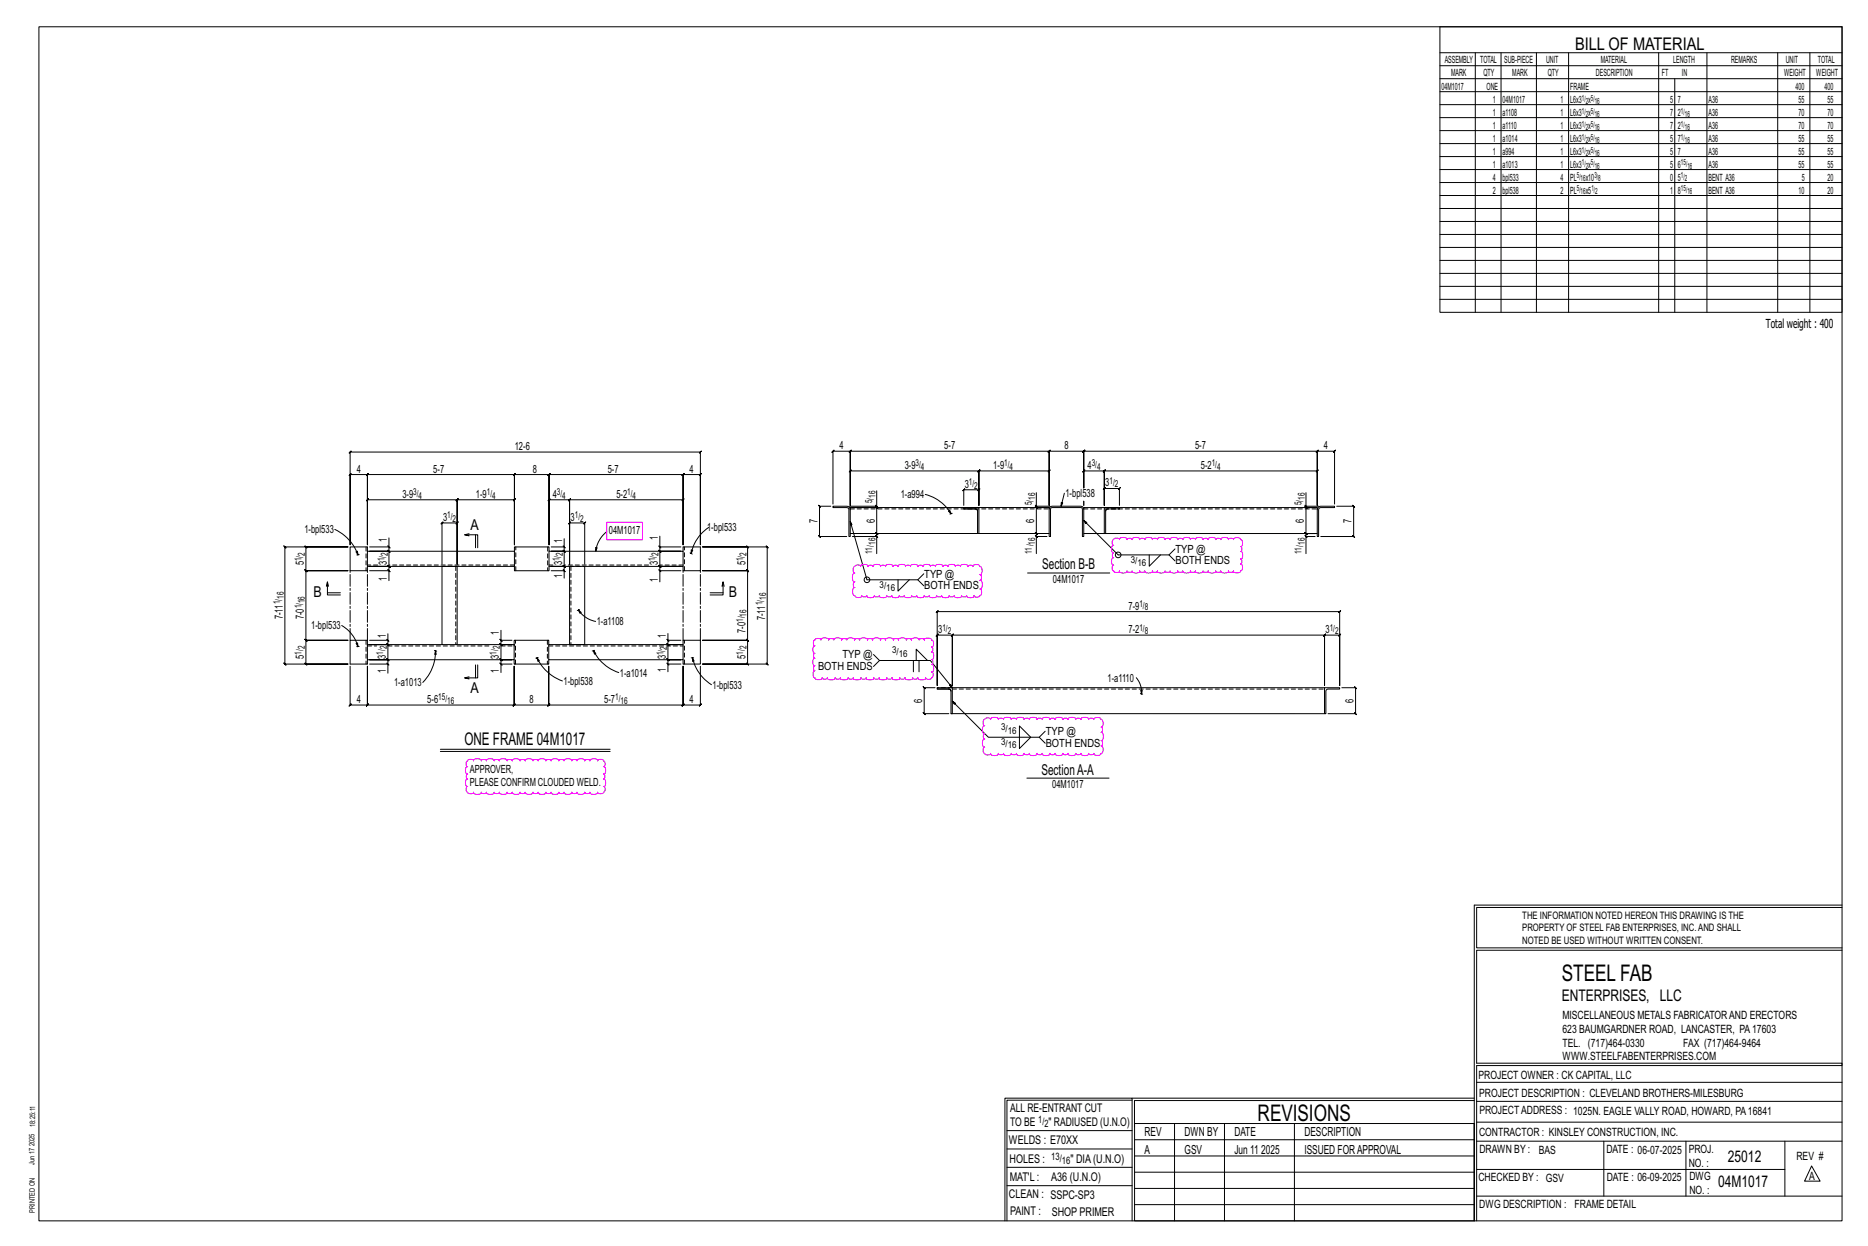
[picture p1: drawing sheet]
<svg xmlns="http://www.w3.org/2000/svg" width="914mm" height="610mm" viewBox="0 0 914 610" stroke-linecap="round" stroke-linejoin="round" font-family="sans-serif">
<g fill="none" stroke="#000" stroke-width=".49">
<path d="M19 13h883v584h-883zM705 13h197v140h-197zM705 26h197M705 32h197M705 39h197M722 26v127M735 26v127M752 26v127M768 26v127M812 26v127M820 39v114M836 26v127"/>
<path d="M870 26v127M886 26v127M705 45h197M705 51h197M705 58h197M705 64h197M705 70h197M705 77h197M705 83h197M705 89h197M705 96h197M705 102h197"/>
<path d="M705 108h197M705 115h197M705 121h197M705 127h197M705 134h197M705 140h197M705 146h197M171 221v1l1-1h-1h172l-1 1 1-1v46v-35l-1 1 1-1h-9h1l-1 1v-1v35v-35h1l-1 1v-1h-65l-1 1 1-1v35v-35l-1 1 1-1h-17l-1 1 1-1v35v-35l-1 1 1-1h-72l-1 1 1-1v35v-35l-1 1 1-1h-9h1l-1 1v-1v35zM531 239v-9l-1 1 1-1h10l-1 1 1-1v17v-17l-1 1 1-1h104l-1 1 1-1v17M164 259a22 22 0 0 1 11 12M347 258a20 20 0 0 0-9 13M407 248h-6v-1l1 1h-1v14l1 1-1-1h13"/>
<path d="M408 248h6l2 1v13l-1-13-1-1h-6zM408 247v-26h-1l1-1v1h8l1-1-1 1v26v-26l1-1-1 1h98h-1l1-1v1v26v-26h-1l1-1v1h17h-1l1-1v1v18v-18h-1l1-1v1h114h-1l1-1v1v26v-26h-1l1-1v1h8l1-1-1 1v26M416 247v-17v1l1-1h-1h63v1l1-1h-1v17v-17v1l1-1h-1h35l-1 1 1-1v17M416 255l8 29h25l3-3M429 247l1 1zM429 248l1 1-1-1h-12h12l1 1-1-1v13l1 1-1-1h-12h12l1 1-1-1v1M429 240v8h-13M453 242a21 21 0 0 1 13 9M464 250h1l1 1zM466 251h-1M466 251h.1M472 248h-56v1"/>
<path d="M472 248h7v13l-1-11-1-1h-5zM472 247v-7h-1l1-1v1h7l1-1-1 1v7M472 249h5M479 248h35v1M507 247l1 1zM507 248l1 1-1-1h6h-6l1 1-1-1v13l1 1-1-1h6h-6l1 1-1-1v1M507 241v7h7M514 248h1h15l1 1v13h-1v-13l-1-1h-14l-1 14zM521 241l-2 7M531 245v2zM531 255l16 16h25l3-2M531 245v2"/>
<path d="M541 248h7v1h-6l-1 1v11zM541 248h-10v1M541 247v-8l-1 1 1-1h7l-1 1 1-1v8M548 248h97v1M639 247l1 1zM639 248l1 1-1-1h5h-5l1 1-1-1v13l1 1-1-1h5h-5l1 1-1-1v1M639 241v7h6M645 248h2h6h-6l-1 1-1 13v-13zM654 248h9l-1-1 1 1v14h-1l1 1v-1h-16M139 267v1h31h-20l-1-1 1 1v11h-1l1 1v-1h20h-20h-1l1 1v-1v34h-1l1 1v-1h20h-20h-1l1 1v-1v12l-1-1 1 1h20h-31h1l-1-1v1v-57h1zM174 270h1v1zM175 271h.1"/>
<path d="M176 271h-1M180 270h72v7h-72zM180 270v-2h-9v11h9v-2M180 267v-22h-1l1-1v1h44h-1l1-1v1v31v-31h-1l1-1v1h28h-1l1-1v1v22M181 279h9v5M190 279l1 1zM190 267l1 1zM190 268v2v-1l1 1h-1h-9h9v-1l1 1h-1v7l1 1-1-1h-9h9l1 1-1-1v2M190 263v5h-9M216 277h8v38h-8zM216 276v-20l1-1-1 1h8h-1l1-1v1v20M230 262h-3h7v6"/>
<path d="M230 261l-3 1M233 262v6M252 270v-2h17v2h65v7M269 270v9h-17v-2M269 277h10M270 279h6v4M276 279l1 1zM276 267l1 1zM276 268v2v-1l1 1h-1h-6h6v-1l1 1h-1v7l1 1-1-1h-6h6l1 1-1-1v2M276 264v4h-6M279 277h7v38h-7zM279 276v-20h-1l1-1v1h7l1-1-1 1v20"/>
<path d="M292 268v2zM297 260a14 14 0 0 0-5 10M322 279l1 1zM322 267l1 1zM323 268v2l-1-1 1 1h10h-10l-1-1 1 1v7h-1l1 1v-1h10h-10h-1l1 1v-1v2M323 262v6h10M333 279h-10v6M334 270v-2h9v11h-9v-2h-48M334 267v-22l1-1-1 1h-55v-1l-1 1h1v31v-31v-1l-1 1h1h-10v-1l-1 1h1v22M338 270v1M338 271h1M338 269h1l-1 2z"/>
<path d="M344 268h32l-1-1 1 1v57l-1-1 1 1h-32h22l-1-1 1 1v-12v1l-1-1h1h-22h22v1l-1-1h1v-34v1l-1-1h1h-22h22v1l-1-1h1v-11l-1-1 1 1zM416 261h63M417 262h12v9M429 262l1 1zM479 261h.1M479 261h35M507 262l1 1zM513 262h-6v9M531 261h114M541 261h.1M563 271v6l5-6M572 271l3 3"/>
<path d="M639 262l1 1zM644 262h-5v9M160 287v-2v6h7M160 290h7M160 285l1 2M283 298l2 2h-1zM283 298a13 13 0 0 0 9 6M283 298v1M284 298h-1M348 290h6M353 287l1-2v6h-6M354 285v2"/>
<path d="M440 284v5l5-5M449 284l3 3M459 299l-1 1 1-1h197l-1 1 1-1v36v-24v-1l-1 1h1h-8l1-1-1 1v24v-24l1-1-1 1h-182l1-1-1 1v24v-24l1-1-1 1h-7v-1l-1 1h1v24zM503 280h40M167 306a17 17 0 0 1 8 10M174 315h1v1zM175 316h.1M175 316h1M180 315v-2h-9v12h9v-2M189 313l1 1zM190 313v2h-1l1 1v-1h-9h9h-1l1 1v-1v8l-1-1 1 1h-9h9l-1-1 1 1v2M190 310v3h-9"/>
<path d="M213 318h.1M213 318l1 2h-1zM213 318a22 22 0 0 1-6 16M213 318l1 1M216 315h-36v8h72v-8M224 315h28M245 313l1 1zM245 313v2l1 1-1-1h6h-6l1 1-1-1v8v-1l1 1h-1h6h-6v-1l1 1h-1v2M245 308v5h6M269 315v-2h-17v2M269 315h65v8h-65zM290 318l2 2h-1z"/>
<path d="M290 318a21 21 0 0 0 13 11M290 318h.1M291 318h-1M326 313l1 1zM327 313v2h-1l1 1v-1h6h-6h-1l1 1v-1v8l-1-1 1 1h6h-6l-1-1 1 1v2M327 310v3h6M334 315v-2h9v12h-9v-2M181 325h9v4M189 324l1 1zM230 331l-3 1M233 325v7M234 325v7h-7h3"/>
<path d="M245 324l1 1zM251 325h-6v4M263 322l1 1-1 1zM263 322a22 22 0 0 0 12 11M263 322h-1M263 322h.1M269 323v2h-17v-2M326 324l1 1zM333 325h-6v4M338 322h1M339 322l1 1-1 1zM339 322a21 21 0 0 0 9 13"/>
<path d="M339 322h1M343 326v19v-1l-1 1h1h-9l1-1-1 1v-19v19l1-1-1 1h-65v-1l-1 1h1v-19v19v-1l-1 1h1h-17v-1l-1 1h1v-19v19v-1l-1 1h1h-72v-1l-1 1h1v-19v19v-1l-1 1h1h-9l1-1-1 1v-19M428 320l3 3h24l11 13h182v13h-182M431 323l-3 3M447 323v6M448 323v-5l6 5M450 323v6M458 336h-6l1 1-1-1v13l1 1-1-1h12M459 337h5M464 337h1h-1M464 337h-5v-1h7v13l-1-11h1M465 337h.1"/>
<path d="M465 337v1v-1M556 332a11 11 0 0 1 3 7M558 339h1M558 338h1v1zM559 339v1M648 336h8v1h-6l-1 1v11h-1zM657 336h7h-1l1 1v-1v13h-1l1 1v-1h-14M466 343l18 18h25l3-3M499 355l6 6-6 5zM216 367h83M216 368h83M509 361l3 3"/>
<path d="M503 381h40M722 443v154M722 443h180M902 444h-179v20h179M902 465h-179v55h179v1h-179v76M554 538h-61v59M554 537h168M722 538h-167v13M723 539h179M723 530h179M493 553h61M555 550h167v47h-167z"/>
<path d="M555 558h167M575 550v47M599 550v47M634 550v47M723 549h179M723 558h179M785 558v27M825 558v27M874 558v27M493 571h61M493 562h61M555 573h167"/>
<path d="M555 566h167M723 572h151M887 570l4 8h-8zM492 597v-60h62v60M493 580h61M555 589h167M555 581h167M723 585h179"/>
<circle cx="547" cy="271" r="1.4"/>
<circle cx="424" cy="284" r="1.4"/>
</g>
<g fill="none" stroke="#000" stroke-width=".49" stroke-dasharray="2 1.4">
<path d="M416 249h98M472 248h7M479 250l-2-1M479 248h-7M531 249h114M541 248h7M541 250l1-1h6M548 248h-7M179 268v11M185 276h-5M223 277v38M223 277h1"/>
<path d="M252 276h-62M252 279v-11M268 268v11M271 276h-2M279 277h.1M279 277h7M279 277v38M317 276h-41M334 276h-11M335 279v-11M479 261h.1M541 261h.1"/>
<path d="M179 313v12M180 316h4M180 316v-1M190 316h50M245 316h7M252 316h.1M252 316v-1M268 313v12M269 316h65M279 315h.1M252 325v-12M335 325v-12"/>
<path d="M466 336h-7M466 337h182"/>
</g>
<path d="M297 255h18v9h-18zM418 277a2.1 2.1 0 0 1 3 0 2.1 2.1 0 0 1 4 0 1.4 1.4 0 0 1 2 0 2.1 2.1 0 0 1 4 0 1.4 1.4 0 0 1 2 0 2.1 2.1 0 0 1 4 0 1.5 1.5 0 0 1 3 0 2.1 2.1 0 0 1 3 0 1.5 1.5 0 0 1 3 0 2.1 2.1 0 0 1 3 0 1.5 1.5 0 0 1 3 0 2.1 2.1 0 0 1 3 0 1.5 1.5 0 0 1 3 0 2.1 2.1 0 0 1 4 0 1.4 1.4 0 0 1 2 0 2.1 2.1 0 0 1 4 0 1.4 1.4 0 0 1 2 0 2.1 2.1 0 0 1 4 0 1.4 1.4 0 0 1 2 0 2.2 2.2 0 0 1 4 0l1 2-1 2a1.6 1.6 0 0 1 0 3 2.4 2.4 0 0 1 0 4 2.1 2.1 0 0 1 0 3 2.1 2.1 0 0 1-3 0 2.1 2.1 0 0 1-4 0 1.4 1.4 0 0 1-2 0 2.1 2.1 0 0 1-4 0 1.4 1.4 0 0 1-2 0 2.1 2.1 0 0 1-4 0 1.4 1.4 0 0 1-2 0 2.1 2.1 0 0 1-4 0 1.5 1.5 0 0 1-3 0 2.1 2.1 0 0 1-3 0 1.5 1.5 0 0 1-3 0 2.1 2.1 0 0 1-3 0 1.5 1.5 0 0 1-3 0 2.1 2.1 0 0 1-3 0 1.5 1.5 0 0 1-3 0 2.1 2.1 0 0 1-4 0 1.4 1.4 0 0 1-2 0 2.1 2.1 0 0 1-4 0 1.4 1.4 0 0 1-2 0 2.2 2.2 0 0 1-4 0l-1-2 1-1 1-1a1.6 1.6 0 0 1 0-2 2.5 2.5 0 0 1 0-5h-1zM545 263h2l1 1a2.1 2.1 0 0 1 4 0 1.4 1.4 0 0 1 2 0 2.1 2.1 0 0 1 4 0 1.4 1.4 0 0 1 2 0 2.1 2.1 0 0 1 4 0 1.5 1.5 0 0 1 3 0 2.1 2.1 0 0 1 3 0 1.5 1.5 0 0 1 3 0 2.1 2.1 0 0 1 4 0 1.4 1.4 0 0 1 2 0 2.1 2.1 0 0 1 4 0 1.4 1.4 0 0 1 2 0 2.1 2.1 0 0 1 4 0 1.4 1.4 0 0 1 2 0 2.1 2.1 0 0 1 4 0 1.5 1.5 0 0 1 3 0 2.1 2.1 0 0 1 3 0 1.5 1.5 0 0 1 3 0 2.2 2.2 0 0 1 4 0v2v1h-1l1 2-1 1h1v2v1h-1l1 1v2a2.4 2.4 0 0 1-1 4h-1h-2v-1l-1 1-2-1v1h-2h-1v-1l-2 1-1-1v1h-2h-1l-1-1-1 1-1-1v1h-2h-2v-1l-1 1-1-1v1h-2h-2v-1l-1 1-1-1-1 1h-1h-2v-1l-1 1-2-1v1h-2h-1v-1l-2 1-1-1v1h-2h-1l-1-1-1 1-1-1v1h-2h-2v-1l-1 1-1-1-1 1h-1h-2a2.1 2.1 0 0 1-3-1 2.1 2.1 0 0 1 0-2 2.1 2.1 0 0 1 0-4 1.5 1.5 0 0 1 0-3 2.1 2.1 0 0 1 0-3 2 2 0 0 1 0-4zM399 313l2-1 1 1a2.1 2.1 0 0 1 4 0 1.4 1.4 0 0 1 2 0 2.1 2.1 0 0 1 4 0 1.4 1.4 0 0 1 2 0 2.1 2.1 0 0 1 4 0 1.5 1.5 0 0 1 3 0 2.1 2.1 0 0 1 4 0 1.4 1.4 0 0 1 2 0 2.1 2.1 0 0 1 4 0 1.4 1.4 0 0 1 2 0 2.1 2.1 0 0 1 4 0 1.5 1.5 0 0 1 3 0 2.1 2.1 0 0 1 4 0 1.4 1.4 0 0 1 2 0 2.1 2.1 0 0 1 4 0 1.4 1.4 0 0 1 2 0 2.3 2.3 0 0 1 4 0l1 2v1l-1 1a1.4 1.4 0 0 1 0 2 2.1 2.1 0 0 1 0 4 1.4 1.4 0 0 1 0 2 2.1 2.1 0 0 1 0 4 2 2 0 0 1 0 3 2 2 0 0 1-3 0 2.1 2.1 0 0 1-4 0 1.4 1.4 0 0 1-2 0 2.1 2.1 0 0 1-4 0 1.5 1.5 0 0 1-3 0 2.1 2.1 0 0 1-3 0 1.5 1.5 0 0 1-3 0 2.1 2.1 0 0 1-4 0 1.4 1.4 0 0 1-2 0 2.1 2.1 0 0 1-4 0 1.5 1.5 0 0 1-3 0 2.1 2.1 0 0 1-3 0 1.5 1.5 0 0 1-3 0 2.1 2.1 0 0 1-4 0 1.4 1.4 0 0 1-2 0 2.1 2.1 0 0 1-4 0 1.5 1.5 0 0 1-3 0 2.3 2.3 0 0 1-3 0l-1-2v-2h1a1.4 1.4 0 0 1 0-2 2.1 2.1 0 0 1 0-4 1.4 1.4 0 0 1 0-2 2.1 2.1 0 0 1 0-4 2 2 0 0 1 0-3zM481 352a2.1 2.1 0 0 1 4 0 2.1 2.1 0 0 1 4 0 1.4 1.4 0 0 1 2 0 2.1 2.1 0 0 1 4 0 1.5 1.5 0 0 1 3 0 2.1 2.1 0 0 1 3 0 1.5 1.5 0 0 1 3 0 2.1 2.1 0 0 1 4 0 1.4 1.4 0 0 1 2 0 2.1 2.1 0 0 1 4 0 1.4 1.4 0 0 1 2 0 2.1 2.1 0 0 1 4 0 1.5 1.5 0 0 1 3 0 2.1 2.1 0 0 1 4 0 1.4 1.4 0 0 1 2 0 2.1 2.1 0 0 1 4 0 1.4 1.4 0 0 1 2 0 2.3 2.3 0 0 1 4 0l1 2v1l-1 1a1.5 1.5 0 0 1 0 2 2.2 2.2 0 0 1 0 4 1.5 1.5 0 0 1 0 3 2.4 2.4 0 0 1 0 4l-2 1-1-1h-1a1.4 1.4 0 0 1-2 0 2.1 2.1 0 0 1-4 0 1.4 1.4 0 0 1-2 0 2.1 2.1 0 0 1-4 0 1.5 1.5 0 0 1-3 0 2.1 2.1 0 0 1-4 0 1.4 1.4 0 0 1-2 0 2.1 2.1 0 0 1-4 0 1.4 1.4 0 0 1-2 0 2.1 2.1 0 0 1-4 0 1.5 1.5 0 0 1-3 0 2.1 2.1 0 0 1-3 0 1.5 1.5 0 0 1-3 0 2.1 2.1 0 0 1-4 0 1.4 1.4 0 0 1-2 0 2.1 2.1 0 0 1-4 0 2.1 2.1 0 0 1-3-1 2.1 2.1 0 0 1 0-2 2.2 2.2 0 0 1 0-4 1.5 1.5 0 0 1 0-3 2.2 2.2 0 0 1 0-4l-1-1zM229 372h2h1a2.1 2.1 0 0 1 4 0 1.4 1.4 0 0 1 2 0 2.1 2.1 0 0 1 4 0 1.4 1.4 0 0 1 2 0 2.1 2.1 0 0 1 4 0 1.5 1.5 0 0 1 3 0 2.1 2.1 0 0 1 4 0 1.4 1.4 0 0 1 2 0 2.1 2.1 0 0 1 4 0 1.4 1.4 0 0 1 2 0 2.1 2.1 0 0 1 4 0 1.5 1.5 0 0 1 3 0 2.1 2.1 0 0 1 4 0 1.4 1.4 0 0 1 2 0 2.1 2.1 0 0 1 4 0 1.4 1.4 0 0 1 2 0 2.1 2.1 0 0 1 4 0 1.5 1.5 0 0 1 3 0 2.1 2.1 0 0 1 4 0 2 2 0 0 1 2 0 2 2 0 0 1 0 3 2.1 2.1 0 0 1 0 4 1.4 1.4 0 0 1 0 2 2.1 2.1 0 0 1 0 4 2 2 0 0 1 0 3 2 2 0 0 1-2 0 2.1 2.1 0 0 1-4 0 1.5 1.5 0 0 1-3 0 2.1 2.1 0 0 1-4 0 1.4 1.4 0 0 1-2 0 2.1 2.1 0 0 1-4 0 1.4 1.4 0 0 1-2 0 2.1 2.1 0 0 1-4 0 1.5 1.5 0 0 1-3 0 2.1 2.1 0 0 1-4 0 1.4 1.4 0 0 1-2 0 2.1 2.1 0 0 1-4 0 1.4 1.4 0 0 1-2 0 2.1 2.1 0 0 1-4 0 1.5 1.5 0 0 1-3 0 2.1 2.1 0 0 1-4 0 1.4 1.4 0 0 1-2 0 2.1 2.1 0 0 1-4 0 1.4 1.4 0 0 1-2 0 2.1 2.1 0 0 1-4 0 2 2 0 0 1-3 0 2 2 0 0 1 0-3 2.1 2.1 0 0 1 0-4 1.4 1.4 0 0 1 0-2 2.1 2.1 0 0 1 0-4 2 2 0 0 1 0-3z" fill="none" stroke="#f0f" stroke-width=".5"/>
<path d="M171 313v-34M180 313v-34M334 313v-34M343 313v-34" fill="none" stroke="#000" stroke-width=".49" stroke-dasharray="5.8 1 1 1"/>
<g font-size="11.2">
<text x="764" y="480">STEEL FAB</text>
<text x="616" y="548">REVISIONS</text>
</g>
<g font-size="8.6">
<text x="771" y="24">BILL OF MATERIAL</text>
<text x="227" y="365">ONE FRAME 04M1017</text>
</g>
<g font-size="7.9">
<text x="765" y="490">ENTERPRISES, LLC</text>
<text x="846" y="569">25012</text>
<text x="841" y="581">04M1017</text>
</g>
<g font-size="7.3">
<text x="230" y="259">A</text>
<text x="510" y="279">Section B-B</text>
<text x="153" y="292">B</text>
<text x="357" y="292">B</text>
<text x="230" y="339">A</text>
<text x="510" y="379">SectionA-A</text>
</g>
<g font-size="6.1">
<text x="864" y="161">Total weight : 400</text>
<text x="560" y="556">REV</text>
<text x="580" y="556">DWN BY</text>
<text x="604" y="556">DATE</text>
<text x="639" y="556">DESCRIPTION</text>
<text x="560" y="564">A</text>
<text x="580" y="564">GSV</text>
<text x="604" y="564">Jun 11</text>
<text x="617" y="564">2025</text>
<text x="639" y="564">ISSUED FORAPPROVAL</text>
</g>
<g font-size="5.9">
<text x="494" y="560">WELDS : E70XX</text>
<text x="494" y="569">HOLES :</text>
<text x="524" y="569">&quot; DIA(U.N.O)</text>
<text x="494" y="578">MAT'L :</text>
<text x="515" y="578">A36 (U.N.O)</text>
<text x="494" y="586">CLEAN : SSPC-SP3</text>
<text x="495" y="595">PAINT :</text>
<text x="515" y="595">SHOP PRIMER</text>
</g>
<g font-size="5.8">
<text x="494" y="544">ALL RE-ENTRANT CUT</text>
<text x="494" y="551">TO BE</text>
<text x="513" y="551">&quot; RADIUSED (U.N.O)</text>
</g>
<g font-size="5.6">
<text x="765" y="499">MISCELLANEOUS METALS FABRICATORAND ERECTORS</text>
<text x="765" y="505">623 BAUMGARDNER ROAD, LANCASTER, PA17603</text>
<text x="765" y="512">TEL. (717)464-0330</text>
<text x="824" y="512">FAX (717)464-9464</text>
<text x="765" y="519">WWW.STEELFABENTERPRISES.COM</text>
<text x="724" y="528">PROJECT OWNER : CK CAPITAL, LLC</text>
<text x="724" y="537">PROJECT DESCRIPTION : CLEVELAND BROTHERS-MILESBURG</text>
<text x="724" y="545">PROJECTADDRESS : 1025N. EAGLE VALLY ROAD, HOWARD, PA16841</text>
<text x="724" y="556">CONTRACTOR : KINSLEY CONSTRUCTION, INC.</text>
<text x="724" y="564">DRAWN BY :</text>
<text x="753" y="564">BAS</text>
<text x="786" y="564">DATE : 06-07-2025</text>
<text x="827" y="564">PROJ.</text>
<text x="879" y="568">REV #</text>
<text x="827" y="571">NO. :</text>
<text x="724" y="578">CHECKED BY : GSV</text>
<text x="787" y="578">DATE : 06-09-2025</text>
<text x="827" y="578">DWG</text>
<text x="886" y="578">A</text>
<text x="827" y="584">NO. :</text>
<text x="724" y="591">DWG DESCRIPTION : FRAME DETAIL</text>
</g>
<g font-size="5.5">
<text x="252" y="220">12-6</text>
<text x="411" y="220">4</text>
<text x="462" y="220">5-7</text>
<text x="521" y="220">8</text>
<text x="585" y="220">5-7</text>
<text x="648" y="220">4</text>
<text x="175" y="231">4</text>
<text x="212" y="231">5-7</text>
<text x="261" y="231">8</text>
<text x="297" y="231">5-7</text>
<text x="338" y="231">4</text>
<text x="443" y="229">3-9</text>
<text x="486" y="229">1-9</text>
<text x="532" y="229">4</text>
<text x="588" y="229">5-2</text>
<text x="472" y="239">3</text>
<text x="541" y="238">3</text>
<text x="197" y="244">3-9</text>
<text x="233" y="244">1-9</text>
<text x="271" y="244">4</text>
<text x="302" y="244">5-2</text>
<text x="441" y="244">1-a994</text>
<text x="522" y="243">1-bpl538</text>
<text x="217" y="255">3</text>
<text x="279" y="255">3</text>
<text x="400" y="256" transform="rotate(-90 400 256)">7</text>
<text x="428" y="256" transform="rotate(-90 428 256)">6</text>
<text x="506" y="256" transform="rotate(-90 506 256)">6</text>
<text x="638" y="256" transform="rotate(-90 638 256)">6</text>
<text x="662" y="256" transform="rotate(-90 662 256)">7</text>
<text x="149" y="261">1-bpl533</text>
<text x="298" y="261">04M1017</text>
<text x="346" y="260">1-bpl533</text>
<text x="189" y="265" transform="rotate(-90 189 265)">1</text>
<text x="275" y="266" transform="rotate(-90 275 266)">1</text>
<text x="322" y="264" transform="rotate(-90 322 264)">1</text>
<text x="575" y="270">TYP @</text>
<text x="149" y="277" transform="rotate(-90 149 277)">5</text>
<text x="189" y="277" transform="rotate(-90 189 277)">3</text>
<text x="275" y="277" transform="rotate(-90 275 277)">3</text>
<text x="322" y="277" transform="rotate(-90 322 277)">3</text>
<text x="365" y="277" transform="rotate(-90 365 277)">5</text>
<text x="575" y="276">BOTH ENDS</text>
<text x="189" y="284" transform="rotate(-90 189 284)">1</text>
<text x="275" y="283" transform="rotate(-90 275 283)">1</text>
<text x="322" y="285" transform="rotate(-90 322 285)">1</text>
<text x="452" y="283">TYP @</text>
<text x="515" y="285">04M1017</text>
<text x="452" y="288">BOTH ENDS</text>
<text x="552" y="298">7-9</text>
<text x="138" y="303" transform="rotate(-90 138 303)">7-11</text>
<text x="149" y="303" transform="rotate(-90 149 303)">7-0</text>
<text x="292" y="306">1-a1108</text>
<text x="375" y="304" transform="rotate(-90 375 304)">7-11</text>
<text x="152" y="308">1-bpl533</text>
<text x="244" y="310" transform="rotate(-90 244 310)">1</text>
<text x="365" y="310" transform="rotate(-90 365 310)">7-0</text>
<text x="459" y="310">3</text>
<text x="552" y="310">7-2</text>
<text x="649" y="310">3</text>
<text x="189" y="312" transform="rotate(-90 189 312)">1</text>
<text x="326" y="312" transform="rotate(-90 326 312)">1</text>
<text x="149" y="322" transform="rotate(-90 149 322)">5</text>
<text x="189" y="322" transform="rotate(-90 189 322)">3</text>
<text x="244" y="322" transform="rotate(-90 244 322)">3</text>
<text x="326" y="323" transform="rotate(-90 326 323)">3</text>
<text x="365" y="322" transform="rotate(-90 365 322)">5</text>
<text x="412" y="322">TYP @</text>
<text x="189" y="329" transform="rotate(-90 189 329)">1</text>
<text x="244" y="329" transform="rotate(-90 244 329)">1</text>
<text x="326" y="329" transform="rotate(-90 326 329)">1</text>
<text x="400" y="328">BOTH ENDS</text>
<text x="193" y="336">1-a1013</text>
<text x="276" y="335">1-bpl538</text>
<text x="303" y="331">1-a1014</text>
<text x="542" y="333">1-a1110</text>
<text x="349" y="337">1-bpl533</text>
<text x="175" y="344">4</text>
<text x="209" y="344">5-6</text>
<text x="259" y="344">8</text>
<text x="296" y="344">5-7</text>
<text x="338" y="344">4</text>
<text x="451" y="344" transform="rotate(-90 451 344)">6</text>
<text x="663" y="344" transform="rotate(-90 663 344)">6</text>
<text x="512" y="360">TYP @</text>
<text x="512" y="365">BOTH ENDS</text>
<text x="230" y="378">APPROVER,</text>
<text x="230" y="384">PLEASE CONFIRM CLOUDED WELD.</text>
<text x="515" y="386">04M1017</text>
</g>
<g font-size="5">
<text x="745" y="450">THE INFORMATION NOTED HEREON THIS DRAWING IS THE</text>
<text x="745" y="456">PROPERTY OF STEEL FAB ENTERPRISES, INC.AND SHALL</text>
<text x="745" y="462">NOTED BE USED WITHOUT WRITTEN CONSENT.</text>
<text x="508" y="550">1/</text>
<text x="511" y="551">2</text>
<text x="515" y="568">13/</text>
<text x="520" y="570">16</text>
</g>
<g font-size="4.9">
<text x="707" y="31">ASSEMBLY</text>
<text x="725" y="31">TOTAL</text>
<text x="736" y="31">SUB-PIECE</text>
<text x="757" y="31">UNIT</text>
<text x="784" y="31">MATERIAL</text>
<text x="819" y="31">LENGTH</text>
<text x="847" y="31">REMARKS</text>
<text x="874" y="31">UNIT</text>
<text x="890" y="31">TOTAL</text>
<text x="710" y="37">MARK</text>
<text x="726" y="37">QTY</text>
<text x="740" y="37">MARK</text>
<text x="758" y="37">QTY</text>
<text x="781" y="37">DESCRIPTION</text>
<text x="814" y="37">FT</text>
<text x="823" y="37">IN</text>
<text x="873" y="37">WEIGHT</text>
<text x="889" y="37">WEIGHT</text>
<text x="706" y="44">04M1017</text>
<text x="728" y="44">ONE</text>
<text x="769" y="44">FRAME</text>
<text x="879" y="44">400</text>
<text x="893" y="44">400</text>
<text x="731" y="50">1</text>
<text x="736" y="50">04M1017</text>
<text x="764" y="50">1</text>
<text x="769" y="50">L6x3 x</text>
<text x="818" y="50">5</text>
<text x="821" y="50">7</text>
<text x="836" y="50">A36</text>
<text x="880" y="50">55</text>
<text x="895" y="50">55</text>
<text x="731" y="57">1</text>
<text x="736" y="57">a1108</text>
<text x="764" y="57">1</text>
<text x="769" y="57">L6x3 x</text>
<text x="818" y="57">7</text>
<text x="821" y="57">2</text>
<text x="836" y="57">A36</text>
<text x="880" y="57">70</text>
<text x="895" y="57">70</text>
<text x="731" y="63">1</text>
<text x="736" y="63">a1110</text>
<text x="764" y="63">1</text>
<text x="769" y="63">L6x3 x</text>
<text x="818" y="63">7</text>
<text x="821" y="63">2</text>
<text x="836" y="63">A36</text>
<text x="880" y="63">70</text>
<text x="895" y="63">70</text>
<text x="731" y="69">1</text>
<text x="736" y="69">a1014</text>
<text x="764" y="69">1</text>
<text x="769" y="69">L6x3 x</text>
<text x="818" y="69">5</text>
<text x="821" y="69">7</text>
<text x="836" y="69">A36</text>
<text x="880" y="69">55</text>
<text x="895" y="69">55</text>
<text x="731" y="76">1</text>
<text x="736" y="76">a994</text>
<text x="764" y="76">1</text>
<text x="769" y="76">L6x3 x</text>
<text x="818" y="76">5</text>
<text x="821" y="76">7</text>
<text x="836" y="76">A36</text>
<text x="880" y="76">55</text>
<text x="895" y="76">55</text>
<text x="731" y="82">1</text>
<text x="736" y="82">a1013</text>
<text x="764" y="82">1</text>
<text x="769" y="82">L6x3 x</text>
<text x="818" y="82">5</text>
<text x="821" y="82">6</text>
<text x="836" y="82">A36</text>
<text x="880" y="82">55</text>
<text x="895" y="82">55</text>
<text x="731" y="88">4</text>
<text x="736" y="88">bpl533</text>
<text x="764" y="88">4</text>
<text x="769" y="88">PL</text>
<text x="776" y="88">x10</text>
<text x="818" y="88">0</text>
<text x="821" y="88">5</text>
<text x="836" y="88">BENT A36</text>
<text x="882" y="88">5</text>
<text x="895" y="88">20</text>
<text x="731" y="95">2</text>
<text x="736" y="95">bpl538</text>
<text x="764" y="95">2</text>
<text x="769" y="95">PL</text>
<text x="776" y="95">x5</text>
<text x="818" y="95">1</text>
<text x="821" y="95">8</text>
<text x="836" y="95">BENT A36</text>
<text x="880" y="95">10</text>
<text x="895" y="95">20</text>
</g>
<g font-size="4.7">
<text x="448" y="228">3/</text>
<text x="451" y="230">4</text>
<text x="492" y="228">1/</text>
<text x="494" y="230">4</text>
<text x="534" y="228">3/</text>
<text x="537" y="230">4</text>
<text x="593" y="228">1/</text>
<text x="596" y="230">4</text>
<text x="474" y="237">1/</text>
<text x="477" y="239">2</text>
<text x="543" y="237">1/</text>
<text x="546" y="238">2</text>
<text x="202" y="242">3/</text>
<text x="205" y="244">4</text>
<text x="238" y="242">1/</text>
<text x="241" y="244">4</text>
<text x="273" y="242">3/</text>
<text x="275" y="244">4</text>
<text x="307" y="242">1/</text>
<text x="310" y="244">4</text>
<text x="429" y="244" transform="rotate(-90 429 244)">16</text>
<text x="507" y="245" transform="rotate(-90 507 245)">16</text>
<text x="639" y="245" transform="rotate(-90 639 245)">16</text>
<text x="427" y="246" transform="rotate(-90 427 246)">5/</text>
<text x="505" y="247" transform="rotate(-90 505 247)">5/</text>
<text x="637" y="247" transform="rotate(-90 637 247)">5/</text>
<text x="219" y="254">1/</text>
<text x="222" y="255">2</text>
<text x="281" y="254">1/</text>
<text x="284" y="255">2</text>
<text x="429" y="267" transform="rotate(-90 429 267)">16</text>
<text x="507" y="266" transform="rotate(-90 507 266)">16</text>
<text x="639" y="267" transform="rotate(-90 639 267)">16</text>
<text x="148" y="275" transform="rotate(-90 148 275)">1/</text>
<text x="149" y="272" transform="rotate(-90 149 272)">2</text>
<text x="188" y="275" transform="rotate(-90 188 275)">1/</text>
<text x="190" y="272" transform="rotate(-90 190 272)">2</text>
<text x="274" y="275" transform="rotate(-90 274 275)">1/</text>
<text x="276" y="272" transform="rotate(-90 276 272)">2</text>
<text x="321" y="275" transform="rotate(-90 321 275)">1/</text>
<text x="322" y="272" transform="rotate(-90 322 272)">2</text>
<text x="364" y="275" transform="rotate(-90 364 275)">1/</text>
<text x="365" y="272" transform="rotate(-90 365 272)">2</text>
<text x="427" y="271" transform="rotate(-90 427 271)">11/</text>
<text x="505" y="271" transform="rotate(-90 505 271)">11/</text>
<text x="554" y="275">3/</text>
<text x="637" y="271" transform="rotate(-90 637 271)">11/</text>
<text x="557" y="277">16</text>
<text x="431" y="288">3/</text>
<text x="139" y="293" transform="rotate(-90 139 293)">16</text>
<text x="375" y="294" transform="rotate(-90 375 294)">16</text>
<text x="434" y="289">16</text>
<text x="137" y="296" transform="rotate(-90 137 296)">1/</text>
<text x="148" y="298" transform="rotate(-90 148 298)">1/</text>
<text x="149" y="295" transform="rotate(-90 149 295)">16</text>
<text x="373" y="296" transform="rotate(-90 373 296)">1/</text>
<text x="558" y="297">1/</text>
<text x="560" y="299">8</text>
<text x="364" y="304" transform="rotate(-90 364 304)">1/</text>
<text x="365" y="302" transform="rotate(-90 365 302)">16</text>
<text x="461" y="308">1/</text>
<text x="464" y="310">2</text>
<text x="558" y="308">1/</text>
<text x="560" y="310">8</text>
<text x="651" y="308">1/</text>
<text x="654" y="310">2</text>
<text x="149" y="318" transform="rotate(-90 149 318)">2</text>
<text x="189" y="318" transform="rotate(-90 189 318)">2</text>
<text x="245" y="318" transform="rotate(-90 245 318)">2</text>
<text x="326" y="318" transform="rotate(-90 326 318)">2</text>
<text x="365" y="318" transform="rotate(-90 365 318)">2</text>
<text x="148" y="320" transform="rotate(-90 148 320)">1/</text>
<text x="188" y="320" transform="rotate(-90 188 320)">1/</text>
<text x="243" y="320" transform="rotate(-90 243 320)">1/</text>
<text x="325" y="321" transform="rotate(-90 325 321)">1/</text>
<text x="364" y="320" transform="rotate(-90 364 320)">1/</text>
<text x="437" y="320">3/</text>
<text x="440" y="321">16</text>
<text x="215" y="343">15/</text>
<text x="219" y="344">16</text>
<text x="301" y="343">1/</text>
<text x="304" y="344">16</text>
<text x="490" y="357">3/</text>
<text x="493" y="359">16</text>
<text x="490" y="365">3/</text>
<text x="493" y="366">16</text>
</g>
<g font-size="4.2">
<text x="774" y="49">1/ 5/</text>
<text x="776" y="51">2</text>
<text x="781" y="51">16</text>
<text x="774" y="56">1/ 5/</text>
<text x="776" y="57">2</text>
<text x="781" y="57">16</text>
<text x="823" y="56">1/</text>
<text x="825" y="57">16</text>
<text x="774" y="62">1/ 5/</text>
<text x="776" y="63">2</text>
<text x="781" y="63">16</text>
<text x="823" y="62">1/</text>
<text x="825" y="63">16</text>
<text x="774" y="68">1/ 5/</text>
<text x="776" y="70">2</text>
<text x="781" y="70">16</text>
<text x="823" y="68">1/</text>
<text x="825" y="70">16</text>
<text x="774" y="75">1/ 5/</text>
<text x="776" y="76">2</text>
<text x="781" y="76">16</text>
<text x="774" y="81">1/ 5/</text>
<text x="776" y="82">2</text>
<text x="781" y="82">16</text>
<text x="823" y="81">15/</text>
<text x="826" y="82">16</text>
<text x="772" y="87">5/</text>
<text x="774" y="89">16</text>
<text x="780" y="87">3/</text>
<text x="782" y="89">8</text>
<text x="823" y="87">1/</text>
<text x="825" y="89">2</text>
<text x="772" y="94">5/</text>
<text x="774" y="95">16</text>
<text x="779" y="94">1/</text>
<text x="781" y="95">2</text>
<text x="823" y="94">15/</text>
<text x="826" y="95">16</text>
</g>
<g font-size="3.7">
<text x="17" y="551" transform="rotate(-90 17 551)">18:25:11</text>
<text x="17" y="561" transform="rotate(-90 17 561)">2025</text>
<text x="17" y="570" transform="rotate(-90 17 570)">Jun 17</text>
<text x="17" y="593" transform="rotate(-90 17 593)">PRINTED ON</text>
</g>
</svg>
